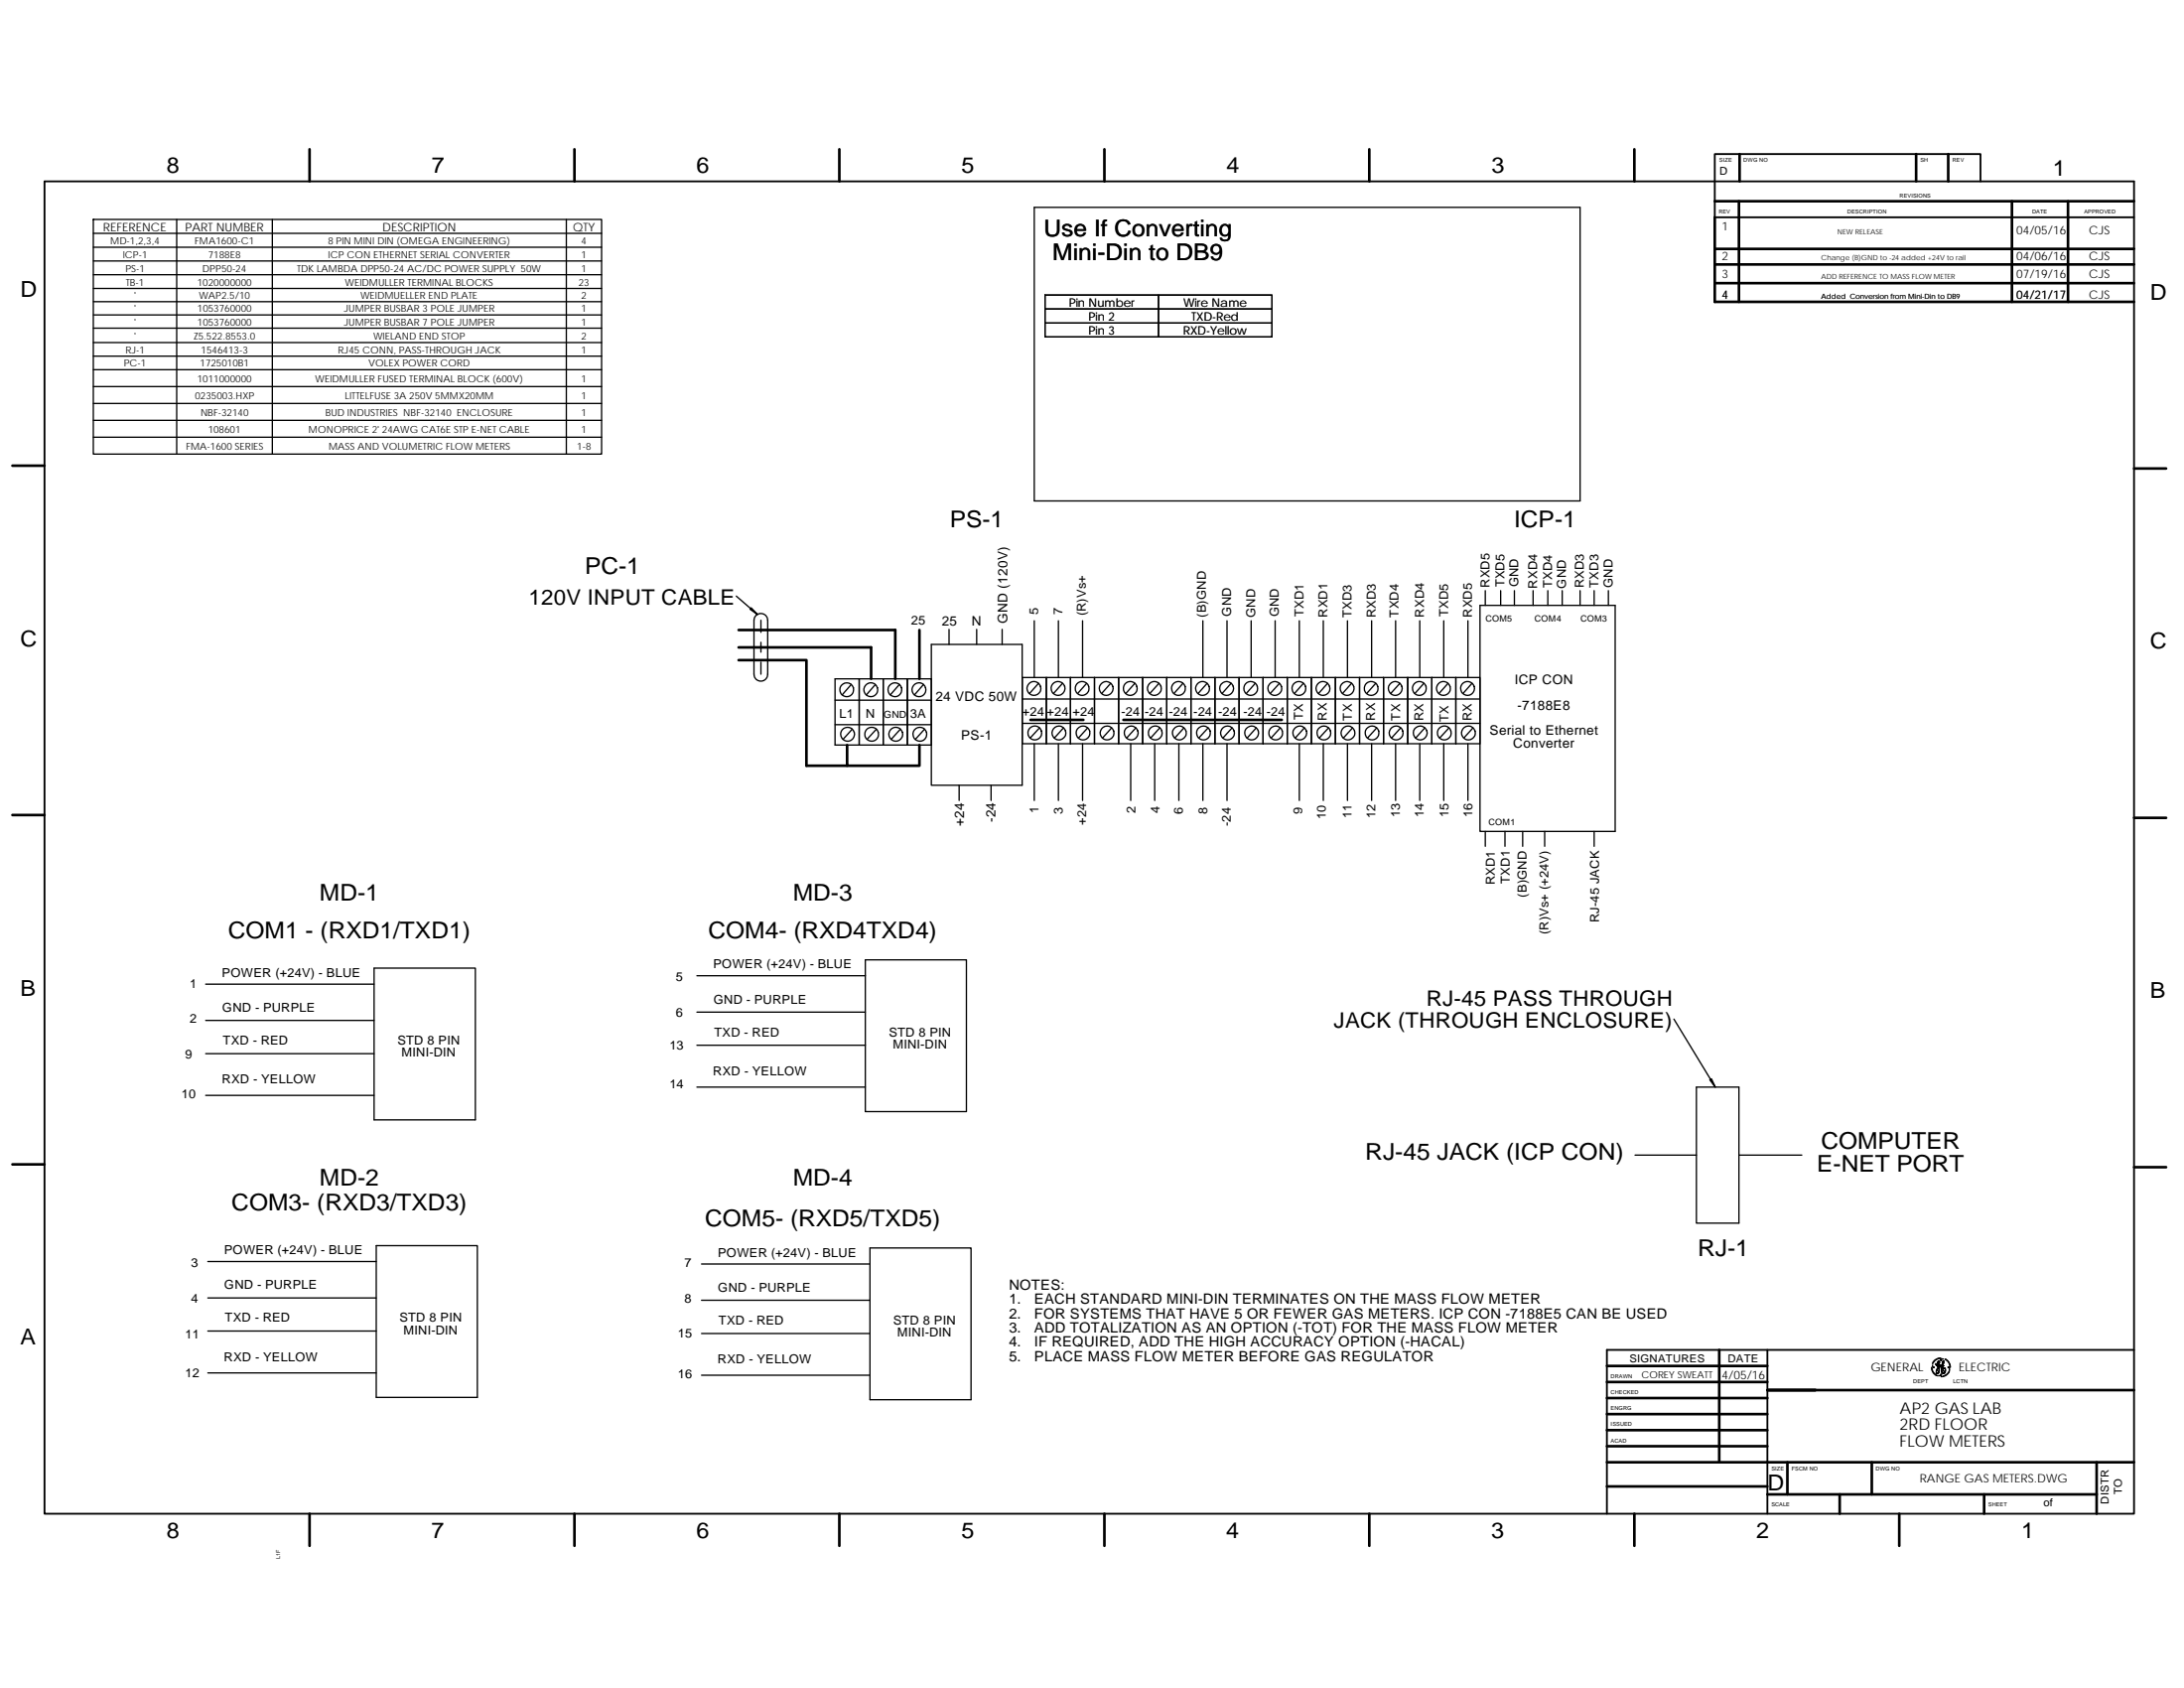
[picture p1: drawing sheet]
<svg xmlns="http://www.w3.org/2000/svg" width="279mm" height="216mm" viewBox="0 0 279 216" stroke-linecap="round" stroke-linejoin="round" font-family="sans-serif">
<g fill="none" stroke="#000" stroke-width=".17">
<path d="M11.9 28.1h65.1v30h-65.1zM11.9 29.8h65.1M11.9 31.6h65.1M11.9 33.4h65.1M11.9 35.1h65.1M11.9 36.9h65.1M11.9 38.6h65.1M22.6 28.1v30M34.8 28.1v30M72.5 28.1v30M132.3 26.5h69.8v37.6h-69.8zM133.7 37.7h29v5.4h-29z"/>
<path d="M133.7 39.5h29M148.2 37.7v5.4M11.9 40.3h65.1M11.9 42h65.1M11.9 43.8h65.1M11.9 45.6h65.1M11.9 47.3h65.1M11.9 49.4h65.1M11.9 51.6h65.1M11.9 53.8h65.1M11.9 55.9h65.1M133.7 41.3h29"/>
<path d="M94.2 76.2l2.7 2.4M96.7 78.7a.88 .88 0 0 1 1-.2 .88 .88 0 0 1 .5 .8v6.9a.88 .88 0 0 1-.9 .9 .88 .88 0 0 1-.8-.9v-6.9zM97.3 79.3v1.6M132.3 79.4v7.3M135.4 79.4v7.3M138.5 79.4v7.3M153.9 79.4v7.3M157 79.4v7.3M160.1 79.4v7.3M163.1 79.4v7.3M166.2 79.4v7.3M169.3 79.4v7.3"/>
<path d="M172.4 79.4v7.3M175.5 79.4v7.3M178.5 79.4v7.3M181.6 79.4v7.3M184.7 79.4v7.3M187.8 79.4v7.3M189.3 77.4h17.3v28.9h-17.3zM190 75.5v1.9M192 75.5v1.9M193.7 75.5v1.9M196.1 75.5v1.9M198 75.5v1.9"/>
<path d="M199.9 75.5v1.9M202.1 75.5v1.9M203.9 75.5v1.9M205.8 75.5v1.9M97.3 82.8h.1M97.3 82.7l.1 .2M97.3 82.1v1.3M97.3 84.7v1.5M97.4 82.7l-.1 .2M106.8 86.8h3.1v8.5v-8.5h3.1v8.5v-8.5h3.1v8.5v-8.5h3v8.5h-12.3zM108.9 87.5l-1.2 1.4M109 93.3l-1.2 1.3"/>
<path d="M112 87.5l-1.2 1.4M112.1 93.3l-1.2 1.3M115.1 87.5l-1.2 1.4M115.2 93.3l-1.2 1.3M118.2 87.5l-1.2 1.4M118.3 93.3l-1.2 1.3M119.1 89.6h-12.3M119.1 92.7h-12.3M119.1 82.4h11.7v18h-11.7zM121.4 80.5v1.9M124.9 80.5v1.9M128.2 80.5v1.9"/>
<path d="M130.8 89.4h58.5M130.8 92.5h58.5M130.8 86.7h3.1v8.4v-8.4h3v8.4v-8.4h3.1v8.4v-8.4h3.1v8.4v-8.4h3.1v8.4v-8.4h3.1v8.4v-8.4h3.1v8.4v-8.4h3v8.4v-8.4h3.1v8.4v-8.4h3.1v8.4v-8.4h3.1v8.4v-8.4h3.1v8.4v-8.4h3v8.4v-8.4h3.1v8.4v-8.4h3.1v8.4v-8.4h3.1v8.4v-8.4h3.1v8.4v-8.4h3v8.4v-8.4h3.1v8.4h-58.5M132.3 95.1v7.3M132.9 87.4l-1.2 1.3M133 93.1l-1.2 1.3M135.4 95.1v7.3M135.9 87.4l-1.1 1.3M136.1 93.1l-1.2 1.3M138.5 95.1v7.3M139 87.4l-1.1 1.3M139.1 93.1l-1.1 1.3"/>
<path d="M142.1 87.4l-1.2 1.3M142.2 93.1l-1.2 1.3M144.7 95.1v7.3M145.2 87.4l-1.2 1.3M145.3 93.1l-1.2 1.3M147.7 95.1v7.3M148.3 87.4l-1.2 1.3M148.4 93.1l-1.2 1.3M150.8 95.1v7.3M151.3 87.4l-1.1 1.3M151.5 93.1l-1.2 1.3M153.9 95.1v7.3"/>
<path d="M154.4 87.4l-1.1 1.3M154.6 93.1l-1.2 1.3M157 95.1v7.3M157.5 87.4l-1.2 1.3M157.6 93.1l-1.2 1.3M160.6 87.4l-1.2 1.3M160.7 93.1l-1.2 1.3M163.7 87.4l-1.2 1.3M163.8 93.1l-1.2 1.3M166.2 95.1v7.3M166.8 87.4l-1.2 1.3M166.9 93.1l-1.2 1.3"/>
<path d="M169.3 95.1v7.3M169.8 87.4l-1.1 1.3M170 93.1l-1.2 1.3M172.4 95.1v7.3M172.9 87.4l-1.2 1.3M173 93.1l-1.1 1.3M175.5 95.1v7.3M176 87.4l-1.2 1.3M176.1 93.1l-1.2 1.3M178.5 95.1v7.3M179.1 87.4l-1.2 1.3M179.2 93.1l-1.2 1.3"/>
<path d="M181.6 95.1v7.3M182.2 87.4l-1.2 1.3M182.3 93.1l-1.2 1.3M184.7 95.1v7.3M185.3 87.4l-1.2 1.3M185.4 93.1l-1.2 1.3M187.8 95.1v7.3M188.3 87.4l-1.1 1.3M188.4 93.1l-1.1 1.3M122.7 100.4v2M126.8 100.4v2M190 106.3v1.9"/>
<path d="M192.5 106.3v1.9M194.8 106.3v1.9M197.6 106.3v1.9M203.9 106.3v1.9M26.3 130.5h21.6M26.3 134.8h21.6M26.3 125.9h21.6M47.9 123.8h12.9v19.4h-12.9zM89.2 139h21.5M89.2 129.5h21.5M89.2 133.7h21.5M89.2 124.8h21.5"/>
<path d="M110.7 122.8h12.9v19.4h-12.9zM214.1 130.3l5.3 8.7M217 139h5.5v17.4h-5.5zM26.3 140.1h21.6M48.1 159.3h13v19.4h-13zM111.3 159.6h12.9v19.4h-12.9zM209.2 147.7h7.8M222.5 147.7h8M26.6 166h21.5M26.6 170.2h21.5M26.6 161.4h21.5M26.6 175.6h21.5"/>
<path d="M89.7 166.3h21.6M89.7 170.6h21.6M89.7 161.7h21.6M89.7 175.9h21.6M247.1 174.9l.2 .7 .4 .3M247.2 175l.1 .5 .6 .5M247.2 174.6v.2l.2 .1M247.7 174.4v.2h.2l.1-.1M247.7 174.5h.1M247.7 175.6h.1M247.7 175.3h.1M247.8 174.6v.1"/>
<path d="M247.8 175.7h.1M247.8 175.2h.1M247.9 174.3h.1M247.9 174.6v.2h.2M247.9 175.7h.1M247.9 175.1h.1M247.9 174.8h.1M247.9 175h.1M247.9 174.2h.1M248 174.5h.1M248 174.8h.1M248 174.1h.1"/>
<path d="M248 174.9h.1M248.1 175.3h.1M248.1 174.4h.1M248.1 174.1h.1M248.1 174.3v-.2h-.1l-.2 .4 .1 .2M248.1 174.3h.1M248.1 174.3l-.1 .2M248.1 174.7v.1M248.2 174.6l-.2 .9-.1 .1-.1 .1-.1-.3 .2-.3M248.2 173.7l-.6 .3-.4 .4M248.3 175.8v.1zM248.3 173.9h.1"/>
<path d="M248.3 173.7l-.6 .2-.5 .4M248.3 175.9l-.1 .1-.2-.1M248.4 175h.1M248.4 175.4h.1M248.4 175.5h.1M248.4 174.6h.1M248.4 174.9h.1M248.5 175.5l.1 .1M248.5 174.2h.1M248.5 175.6h.1M248.5 174.5h.1M248.5 174.5v.1"/>
<path d="M248.5 174.5l.1-.1 .1-.3-.2 .2 .1 .4M248.5 174.6l-.5 .3-.1 .2M248.5 174.7h.1M248.5 174.7l-.1 .3v.5M248.6 175.1h.1M248.6 175.3h.1M248.6 174.7h.1M248.6 174.1h.1M248.6 174.4h.1M248.6 173.8l-.3 .1M248.6 174.3h.1M248.6 175.6h.1"/>
<path d="M248.8 175h.1M248.8 175.5h.1M248.8 173.8l.5 .4 .2 .7M248.9 175.1v.3l-.1 .2h-.2M248.9 175.1l-.1-.1h-.2v.3h.1M248.9 175.1h.1M248.9 173.8l.4 .4 .2 .7M249.3 174.9l.1 .1v.2M249.4 175.4l-.4 .5-.7 .2M249.4 175.2l-.1 .3-.2 .2-.5 .3"/>
<circle cx="108.3" cy="88.2" r=".88"/>
<circle cx="108.4" cy="93.9" r=".88"/>
<circle cx="111.4" cy="88.2" r=".88"/>
<circle cx="111.5" cy="93.9" r=".88"/>
<circle cx="114.5" cy="88.2" r=".88"/>
<circle cx="114.6" cy="93.9" r=".88"/>
<circle cx="117.6" cy="88.2" r=".88"/>
<circle cx="117.7" cy="93.9" r=".89"/>
<circle cx="132.3" cy="88.1" r=".88"/>
<circle cx="132.4" cy="93.7" r=".88"/>
<circle cx="135.4" cy="88.1" r=".89"/>
<circle cx="135.5" cy="93.8" r=".88"/>
<circle cx="138.4" cy="88.1" r=".88"/>
<circle cx="138.6" cy="93.8" r=".89"/>
<circle cx="141.5" cy="88.1" r=".88"/>
<circle cx="141.6" cy="93.7" r=".88"/>
<circle cx="144.6" cy="88.1" r=".88"/>
<circle cx="144.7" cy="93.8" r=".88"/>
<circle cx="147.7" cy="88.1" r=".88"/>
<circle cx="147.8" cy="93.7" r=".88"/>
<circle cx="150.8" cy="88.1" r=".89"/>
<circle cx="150.9" cy="93.8" r=".88"/>
<circle cx="153.8" cy="88.1" r=".88"/>
<circle cx="154" cy="93.8" r=".89"/>
<circle cx="156.9" cy="88.1" r=".88"/>
<circle cx="157" cy="93.7" r=".88"/>
<circle cx="160" cy="88.1" r=".88"/>
<circle cx="160.1" cy="93.8" r=".88"/>
<circle cx="163.1" cy="88.1" r=".88"/>
<circle cx="163.2" cy="93.7" r=".88"/>
<circle cx="166.2" cy="88.1" r=".89"/>
<circle cx="166.3" cy="93.8" r=".88"/>
<circle cx="169.3" cy="88.1" r=".88"/>
<circle cx="169.4" cy="93.8" r=".88"/>
<circle cx="172.3" cy="88.1" r=".88"/>
<circle cx="172.4" cy="93.8" r=".88"/>
<circle cx="175.4" cy="88.1" r=".88"/>
<circle cx="175.5" cy="93.8" r=".88"/>
<circle cx="178.5" cy="88.1" r=".88"/>
<circle cx="178.6" cy="93.7" r=".88"/>
<circle cx="181.6" cy="88.1" r=".89"/>
<circle cx="181.7" cy="93.8" r=".88"/>
<circle cx="184.7" cy="88.1" r=".88"/>
<circle cx="184.8" cy="93.8" r=".88"/>
<circle cx="187.7" cy="88.1" r=".89"/>
<circle cx="187.9" cy="93.8" r=".88"/>
<circle cx="247.3" cy="174.9" r=".04"/>
<circle cx="247.4" cy="174.9" r=".05"/>
<circle cx="249.3" cy="174.9" r=".04"/>
<circle cx="249.3" cy="174.9" r=".05"/>
</g>
<g fill="none" stroke="#000" stroke-width=".34">
<path d="M39.6 19.1v4.1M73.5 19.1v4.1M107.4 19.1v4.1M141.3 19.1v4.1M175.2 19.1v4.1M209.1 19.1v4.1M222.5 19.7v3.5M245.1 19.7v3.5M249.2 19.7v3.5M219.4 25.7h53.6M219.4 27.8v4M219.4 31.8v4.4"/>
<path d="M219.4 36.2v2.4h53.6M219.4 31.8h53.6M219.4 36.2h53.6M219.4 33.8h53.6M222.5 25.7v12.9M257.4 25.7v12.9M264.6 25.7v12.9M1.6 59.6h4.1M273 59.9h4.1M94.5 82.8h16.9v4M94.5 84.4h8.7v13.5h5.2M94.5 80.6h20v6.2"/>
<path d="M108.4 95.3v2.6h9.2v-2.6M117.6 80.6v6.2M131.8 92.1h6.8M143.7 92.1h20.3M1.6 104.2h4.1M273 104.6h4.1M1.6 148.9h4.1M273 149.3h4.1M205.6 174.7h20.5M205.6 176.8h20.5M205.6 178.8h20.5M219.9 172.7v14.3"/>
<path d="M226.1 177.8h46.9M39.6 193.6v4.1M73.5 193.6v4.1M107.4 193.6v4.1M141.3 193.6v4.1M175.2 193.6v4.1M205.6 185h20.5M205.6 180.9h20.5M205.6 182.9h20.5M205.6 190.1h20.5M209.1 193.6v4.1M226.1 191.1h42.1"/>
<path d="M228.7 187v4.1M235.4 191.1v2.5M239.5 187v4.1M243 193.6v4.1M253.8 191.1v2.5M268.2 187v6.6M273 187h-67.4"/>
</g>
<path d="M5.7 23.2h267.3v170.4h-267.3zM253.4 23.2v-3.5h-34v8.1h53.6M226.1 172.7v20.9M273 172.7h-67.4v20.9" fill="none" stroke="#000" stroke-width=".23"/>
<g fill="#000" stroke="#000" stroke-width=".17">
<path d="M96.1 77.7l.8 .9-1-.7z" fill-rule="evenodd"/>
<path d="M218.7 138.1l.2-.1 .5 1z" fill-rule="evenodd"/>
</g>
<g font-size="3">
<text x="133.5" y="30.3">Use If Converting</text>
<text x="134.7" y="33.2">Mini-Din to DB9</text>
<text x="121.5" y="67.4">PS-1</text>
<text x="193.7" y="67.4">ICP-1</text>
<text x="74.8" y="73.4">PC-1</text>
<text x="40.9" y="115.2">MD-1</text>
<text x="101.5" y="115.2">MD-3</text>
<text x="29.2" y="120">COM1 - (RXD1/TXD1)</text>
<text x="90.6" y="120">COM4- (RXD4TXD4)</text>
<text x="174.7" y="148.4">RJ-45 JACK (ICP CON)</text>
<text x="232.4" y="149.9">E-NET PORT</text>
<text x="233" y="146.9">COMPUTER</text>
<text x="29.6" y="154.8">COM3- (RXD3/TXD3)</text>
<text x="40.9" y="151.7">MD-2</text>
<text x="101.5" y="151.7">MD-4</text>
<text x="90.2" y="156.8">COM5- (RXD5/TXD5)</text>
<text x="217.2" y="160.7">RJ-1</text>
</g>
<g font-size="2.8">
<text x="21.3" y="22.1">8</text>
<text x="55.2" y="22.1">7</text>
<text x="89.1" y="22.1">6</text>
<text x="123" y="22.1">5</text>
<text x="156.9" y="22.1">4</text>
<text x="190.8" y="22.1">3</text>
<text x="262.6" y="22.4">1</text>
<text x="2.6" y="38">D</text>
<text x="275.1" y="38.3">D</text>
<text x="2.6" y="82.6">C</text>
<text x="275.1" y="83">C</text>
<text x="2.6" y="127.3">B</text>
<text x="275.1" y="127.7">B</text>
<text x="2.6" y="172">A</text>
<text x="226.1" y="190.6">D</text>
<text x="21.3" y="196.7">8</text>
<text x="55.2" y="196.7">7</text>
<text x="89.1" y="196.7">6</text>
<text x="123" y="196.7">5</text>
<text x="156.9" y="196.7">4</text>
<text x="190.8" y="196.7">3</text>
<text x="224.7" y="196.7">2</text>
<text x="258.6" y="196.7">1</text>
</g>
<g font-size="2.7">
<text x="67.6" y="77.3">120V INPUT CABLE</text>
<text x="170.6" y="131.4">JACK (THROUGH ENCLOSURE)</text>
<text x="182.5" y="128.7">RJ-45 PASS THROUGH</text>
</g>
<g font-size="2.1">
<text x="243" y="180.9">AP2 GAS LAB</text>
<text x="243" y="182.9">2RD FLOOR</text>
<text x="243" y="185">FLOW METERS</text>
</g>
<g font-size="1.8">
<text x="129.1" y="165">NOTES:</text>
<text x="129.1" y="166.8">1.</text>
<text x="132.3" y="166.8">EACH STANDARD MINI-DIN TERMINATES ON THE MASS FLOW METER</text>
<text x="129.1" y="168.6">2.</text>
<text x="129.1" y="170.5">3.</text>
<text x="129.1" y="172.3">4.</text>
<text x="132.3" y="168.6">FOR SYSTEMS THAT HAVE 5 OR FEWER GAS METERS. ICP CON -7188E5 CAN BE USED</text>
<text x="132.3" y="170.5">ADD TOTALIZATION AS AN OPTION (-TOT) FOR THE MASS FLOW METER</text>
<text x="132.3" y="172.3">IF REQUIRED, ADD THE HIGH ACCURACY OPTION (-HACAL)</text>
<text x="129.1" y="174.1">5.</text>
<text x="132.3" y="174.1">PLACE MASS FLOW METER BEFORE GAS REGULATOR</text>
</g>
<g font-size="1.7">
<text x="120.5" y="80">25</text>
<text x="124.3" y="80">N</text>
<text x="128.9" y="79.7" transform="rotate(-90 128.9 79.7)">GND (120V)</text>
<text x="119.7" y="89.6">24 VDC 50W</text>
<text x="193.8" y="87.5">ICP CON</text>
<text x="123" y="94.6">PS-1</text>
<text x="190.6" y="94">Serial to Ethernet</text>
<text x="193.6" y="95.6">Converter</text>
<text x="194.1" y="90.8">-7188E8</text>
<text x="123.4" y="105.7" transform="rotate(-90 123.4 105.7)">+24</text>
<text x="127.4" y="105.2" transform="rotate(-90 127.4 105.2)">-24</text>
</g>
<g font-size="1.6">
<text x="190.6" y="75.2" transform="rotate(-90 190.6 75.2)">RXD5</text>
<text x="192.4" y="75.1" transform="rotate(-90 192.4 75.1)">TXD5</text>
<text x="194.2" y="75.1" transform="rotate(-90 194.2 75.1)">GND</text>
<text x="196.7" y="75.3" transform="rotate(-90 196.7 75.3)">RXD4</text>
<text x="198.5" y="75.2" transform="rotate(-90 198.5 75.2)">TXD4</text>
<text x="200.3" y="75.3" transform="rotate(-90 200.3 75.3)">GND</text>
<text x="202.6" y="75.2" transform="rotate(-90 202.6 75.2)">RXD3</text>
<text x="204.5" y="75.1" transform="rotate(-90 204.5 75.1)">TXD3</text>
<text x="206.3" y="75.2" transform="rotate(-90 206.3 75.2)">GND</text>
<text x="116.6" y="79.9">25</text>
<text x="132.8" y="78.7" transform="rotate(-90 132.8 78.7)">5</text>
<text x="135.9" y="78.7" transform="rotate(-90 135.9 78.7)">7</text>
<text x="138.9" y="78.8" transform="rotate(-90 138.9 78.8)">(R)Vs+</text>
<text x="154.3" y="79" transform="rotate(-90 154.3 79)">(B)GND</text>
<text x="157.5" y="78.8" transform="rotate(-90 157.5 78.8)">GND</text>
<text x="160.6" y="79" transform="rotate(-90 160.6 79)">GND</text>
<text x="163.6" y="78.9" transform="rotate(-90 163.6 78.9)">GND</text>
<text x="166.8" y="78.9" transform="rotate(-90 166.8 78.9)">TXD1</text>
<text x="169.8" y="79" transform="rotate(-90 169.8 79)">RXD1</text>
<text x="172.9" y="79" transform="rotate(-90 172.9 79)">TXD3</text>
<text x="176" y="79.1" transform="rotate(-90 176 79.1)">RXD3</text>
<text x="178.9" y="78.9" transform="rotate(-90 178.9 78.9)">TXD4</text>
<text x="182.2" y="79" transform="rotate(-90 182.2 79)">RXD4</text>
<text x="185.3" y="78.9" transform="rotate(-90 185.3 78.9)">TXD5</text>
<text x="188.3" y="79" transform="rotate(-90 188.3 79)">RXD5</text>
<text x="107.4" y="91.9">L1</text>
<text x="110.8" y="91.9">N</text>
<text x="116.5" y="91.9">3A</text>
<text x="130.8" y="91.5">+24</text>
<text x="133.9" y="91.5">+24</text>
<text x="137.2" y="91.5">+24</text>
<text x="143.4" y="91.5">-24 -24 -24</text>
<text x="152.7" y="91.5">-24 -24 -24 -24</text>
<text x="166.7" y="92.1" transform="rotate(-90 166.7 92.1)">TX</text>
<text x="169.7" y="92.1" transform="rotate(-90 169.7 92.1)">RX</text>
<text x="173" y="92.1" transform="rotate(-90 173 92.1)">TX</text>
<text x="175.9" y="92.2" transform="rotate(-90 175.9 92.2)">RX</text>
<text x="179.1" y="92.1" transform="rotate(-90 179.1 92.1)">TX</text>
<text x="182.1" y="92.2" transform="rotate(-90 182.1 92.2)">RX</text>
<text x="185.3" y="92.3" transform="rotate(-90 185.3 92.3)">TX</text>
<text x="188.3" y="92.2" transform="rotate(-90 188.3 92.2)">RX</text>
<text x="132.9" y="104.1" transform="rotate(-90 132.9 104.1)">1</text>
<text x="136" y="104.1" transform="rotate(-90 136 104.1)">3</text>
<text x="139" y="105.5" transform="rotate(-90 139 105.5)">+24</text>
<text x="145.3" y="104.1" transform="rotate(-90 145.3 104.1)">2</text>
<text x="148.4" y="104.1" transform="rotate(-90 148.4 104.1)">4</text>
<text x="151.3" y="104.1" transform="rotate(-90 151.3 104.1)">6</text>
<text x="154.5" y="104.2" transform="rotate(-90 154.5 104.2)">8</text>
<text x="157.5" y="105.6" transform="rotate(-90 157.5 105.6)">-24</text>
<text x="166.6" y="104.1" transform="rotate(-90 166.6 104.1)">9</text>
<text x="169.6" y="104.8" transform="rotate(-90 169.6 104.8)">10</text>
<text x="172.9" y="104.7" transform="rotate(-90 172.9 104.7)">11</text>
<text x="176" y="104.7" transform="rotate(-90 176 104.7)">12</text>
<text x="179.1" y="104.5" transform="rotate(-90 179.1 104.5)">13</text>
<text x="182.1" y="104.5" transform="rotate(-90 182.1 104.5)">14</text>
<text x="185.3" y="104.5" transform="rotate(-90 185.3 104.5)">15</text>
<text x="188.3" y="104.5" transform="rotate(-90 188.3 104.5)">16</text>
<text x="191.2" y="113.2" transform="rotate(-90 191.2 113.2)">RXD1</text>
<text x="193.1" y="113" transform="rotate(-90 193.1 113)">TXD1</text>
<text x="195.3" y="114.8" transform="rotate(-90 195.3 114.8)">(B)GND</text>
<text x="198.1" y="119.5" transform="rotate(-90 198.1 119.5)">(R)Vs+ (+24V)</text>
<text x="204.6" y="118" transform="rotate(-90 204.6 118)">RJ-45 JACK</text>
<text x="28.4" y="124.9">POWER (+24V) - BLUE</text>
<text x="86.5" y="125.5">5</text>
<text x="91.2" y="123.8">POWER (+24V) - BLUE</text>
<text x="24.3" y="126.3">1</text>
<text x="24.3" y="130.9">2</text>
<text x="28.4" y="129.4">GND - PURPLE</text>
<text x="86.5" y="130">6</text>
<text x="91.3" y="128.4">GND - PURPLE</text>
<text x="23.7" y="135.4">9</text>
<text x="28.5" y="133.6">TXD - RED</text>
<text x="50.9" y="133.6">STD 8 PIN</text>
<text x="51.4" y="135.2">MINI-DIN</text>
<text x="85.6" y="134.2">13</text>
<text x="91.2" y="137.6">RXD - YELLOW</text>
<text x="91.4" y="132.5">TXD - RED</text>
<text x="113.7" y="132.5">STD 8 PIN</text>
<text x="114.2" y="134.1">MINI-DIN</text>
<text x="23.2" y="140.4">10</text>
<text x="28.4" y="138.6">RXD - YELLOW</text>
<text x="85.6" y="139.2">14</text>
<text x="28.7" y="160.4">POWER (+24V) - BLUE</text>
<text x="91.8" y="160.7">POWER (+24V) - BLUE</text>
<text x="24.4" y="166.6">4</text>
<text x="24.4" y="162.1">3</text>
<text x="28.7" y="164.9">GND - PURPLE</text>
<text x="87.5" y="166.6">8</text>
<text x="87.5" y="162.1">7</text>
<text x="91.9" y="165.2">GND - PURPLE</text>
<text x="23.7" y="171.2">11</text>
<text x="28.8" y="169.1">TXD - RED</text>
<text x="51.1" y="169.1">STD 8 PIN</text>
<text x="51.6" y="170.7">MINI-DIN</text>
<text x="86.7" y="171">15</text>
<text x="91.9" y="169.4">TXD - RED</text>
<text x="114.3" y="169.4">STD 8 PIN</text>
<text x="114.8" y="171">MINI-DIN</text>
<text x="23.7" y="176.2">12</text>
<text x="28.7" y="174.1">RXD - YELLOW</text>
<text x="86.7" y="176.3">16</text>
<text x="91.8" y="174.4">RXD - YELLOW</text>
</g>
<g font-size="1.5">
<text x="13.2" y="29.5">REFERENCE</text>
<text x="23.7" y="29.5">PART NUMBER</text>
<text x="48.9" y="29.5">DESCRIPTION</text>
<text x="73.3" y="29.5">QTY</text>
<text x="220.3" y="29.4">1</text>
<text x="258" y="29.9">04/05/16</text>
<text x="267.2" y="29.9">CJS</text>
<text x="220.3" y="33.3">2</text>
<text x="220.3" y="35.6">3</text>
<text x="258" y="33.3">04/06/16</text>
<text x="258" y="35.6">07/19/16</text>
<text x="267.2" y="33.3">CJS</text>
<text x="267.2" y="35.6">CJS</text>
<text x="136.7" y="39.2">Pin Number</text>
<text x="139.3" y="41">Pin 2</text>
<text x="151.4" y="39.2">Wire Name</text>
<text x="152.4" y="41">TXD-Red</text>
<text x="220.3" y="38.2">4</text>
<text x="258" y="38.2">04/21/17</text>
<text x="267.2" y="38.2">CJS</text>
<text x="139.3" y="42.8">Pin 3</text>
<text x="151.4" y="42.8">RXD-Yellow</text>
<text x="220.3" y="176.4">4/05/16</text>
<text x="239.3" y="175.4">GENERAL</text>
<text x="250.6" y="175.4">ELECTRIC</text>
<text x="245.6" y="189.7">RANGE GAS METERS.DWG</text>
</g>
<g font-size="1.4">
<text x="220" y="22.3">D</text>
<text x="208.4" y="174.2">SIGNATURES</text>
<text x="221" y="174.2">DATE</text>
<text x="271.5" y="191.2" transform="rotate(-90 271.5 191.2)">TO</text>
<text x="261.4" y="192.7">of</text>
<text x="269.7" y="192.3" transform="rotate(-90 269.7 192.3)">DISTR</text>
</g>
<g font-size="1.2">
<text x="14.1" y="31.2">MD-1,2,3,4</text>
<text x="15.7" y="33">ICP-1</text>
<text x="16" y="34.8">PS-1</text>
<text x="24.9" y="31.2">FMA1600-C1</text>
<text x="25.9" y="34.8">DPP50-24</text>
<text x="26.6" y="33">7188E8</text>
<text x="38" y="34.8">TDK LAMBDA DPP50-24 AC/DC POWER SUPPLY 50W</text>
<text x="42" y="31.2">8 PIN MINI DIN (OMEGA ENGINEERING)</text>
<text x="42" y="33">ICP CON ETHERNET SERIAL CONVERTER</text>
<text x="74.4" y="31.2">4</text>
<text x="74.4" y="34.8">1</text>
<text x="74.4" y="33">1</text>
<text x="16.1" y="36.5">TB-1</text>
<text x="17.1" y="38.2">'</text>
<text x="17.1" y="39.9">'</text>
<text x="17.1" y="41.6">'</text>
<text x="25.2" y="36.5">1020000000</text>
<text x="25.3" y="39.9">1053760000</text>
<text x="25.3" y="41.6">1053760000</text>
<text x="25.4" y="38.2">WAP2.5/10</text>
<text x="44" y="39.9">JUMPER BUSBAR 3 POLE JUMPER</text>
<text x="44" y="41.6">JUMPER BUSBAR 7 POLE JUMPER</text>
<text x="44.1" y="36.5">WEIDMULLER TERMINAL BLOCKS</text>
<text x="46.1" y="38.2">WEIDMUELLER END PLATE</text>
<text x="74" y="36.5">23</text>
<text x="74.4" y="39.9">1</text>
<text x="74.4" y="41.6">1</text>
<text x="74.4" y="38.2">2</text>
<text x="15.8" y="46.9">PC-1</text>
<text x="16" y="45.2">RJ-1</text>
<text x="17.1" y="43.4">'</text>
<text x="24.8" y="43.4">Z5.522.8553.0</text>
<text x="25.6" y="46.9">1725010B1</text>
<text x="25.7" y="45.2">1546413-3</text>
<text x="43.3" y="45.2">RJ45 CONN, PASS-THROUGH JACK</text>
<text x="47.2" y="46.9">VOLEX POWER CORD</text>
<text x="47.8" y="43.4">WIELAND END STOP</text>
<text x="74.3" y="45.2">1</text>
<text x="74.4" y="43.4">2</text>
<text x="24.9" y="51">0235003.HXP</text>
<text x="25.3" y="48.9">1011000000</text>
<text x="25.7" y="53.2">NBF-32140</text>
<text x="40.3" y="48.9">WEIDMULLER FUSED TERMINAL BLOCK (600V)</text>
<text x="41.6" y="53.2">BUD INDUSTRIES NBF-32140 ENCLOSURE</text>
<text x="44.1" y="51">LITTELFUSE 3A 250V 5MMX20MM</text>
<text x="74.3" y="48.9">1</text>
<text x="74.4" y="53.2">1</text>
<text x="74.4" y="51">1</text>
<text x="23.8" y="57.5">FMA-1600 SERIES</text>
<text x="26.6" y="55.4">108601</text>
<text x="39.5" y="55.4">MONOPRICE 2' 24AWG CAT6E STP E-NET CABLE</text>
<text x="42" y="57.5">MASS AND VOLUMETRIC FLOW METERS</text>
<text x="73.8" y="57.5">1-8</text>
<text x="74.4" y="55.4">1</text>
<text x="113.1" y="91.9">GND</text>
<text x="210" y="176.2">COREY SWEATT</text>
</g>
<g font-size="1.1">
<text x="190" y="79.5">COM5</text>
<text x="196.3" y="79.5">COM4</text>
<text x="202.2" y="79.5">COM3</text>
<text x="190.4" y="105.5">COM1</text>
</g>
<g font-size=".9">
<text x="235.1" y="30">NEW RELEASE</text>
<text x="233" y="33.3">Change (B)GND to -24 added +24V to rail</text>
<text x="233" y="35.6">ADD REFERENCE TO MASS FLOW METER</text>
<text x="233" y="38.2">Added Conversion from Mini-Din to DB9</text>
</g>
<g font-size=".7">
<text x="220" y="20.7">SIZE</text>
<text x="223.1" y="20.7">DWG NO</text>
<text x="245.7" y="20.7">SH</text>
<text x="249.8" y="20.7">REV</text>
<text x="219.9" y="27.3">REV</text>
<text x="236.3" y="27.3">DESCRIPTION</text>
<text x="243" y="25.2">REVISIONS</text>
<text x="260" y="27.3">DATE</text>
<text x="266.6" y="27.3">APPROVED</text>
<text x="206.1" y="176.3">DRAWN</text>
<text x="206.1" y="178.3">CHECKED</text>
<text x="244.8" y="177">DEPT</text>
<text x="249.9" y="177">LCTN</text>
<text x="206.1" y="180.4">ENGRG</text>
<text x="206.1" y="182.4">ISSUED</text>
<text x="206.1" y="184.5">ACAD</text>
<text x="226.6" y="188.1">SIZE</text>
<text x="229.2" y="188.1">FSCM NO</text>
<text x="240" y="188.1">DWG NO</text>
<text x="226.6" y="192.7">SCALE</text>
<text x="254.4" y="192.7">SHEET</text>
<text x="35.8" y="199.4" transform="rotate(-90 35.8 199.4)">L1F</text>
</g>
</svg>
